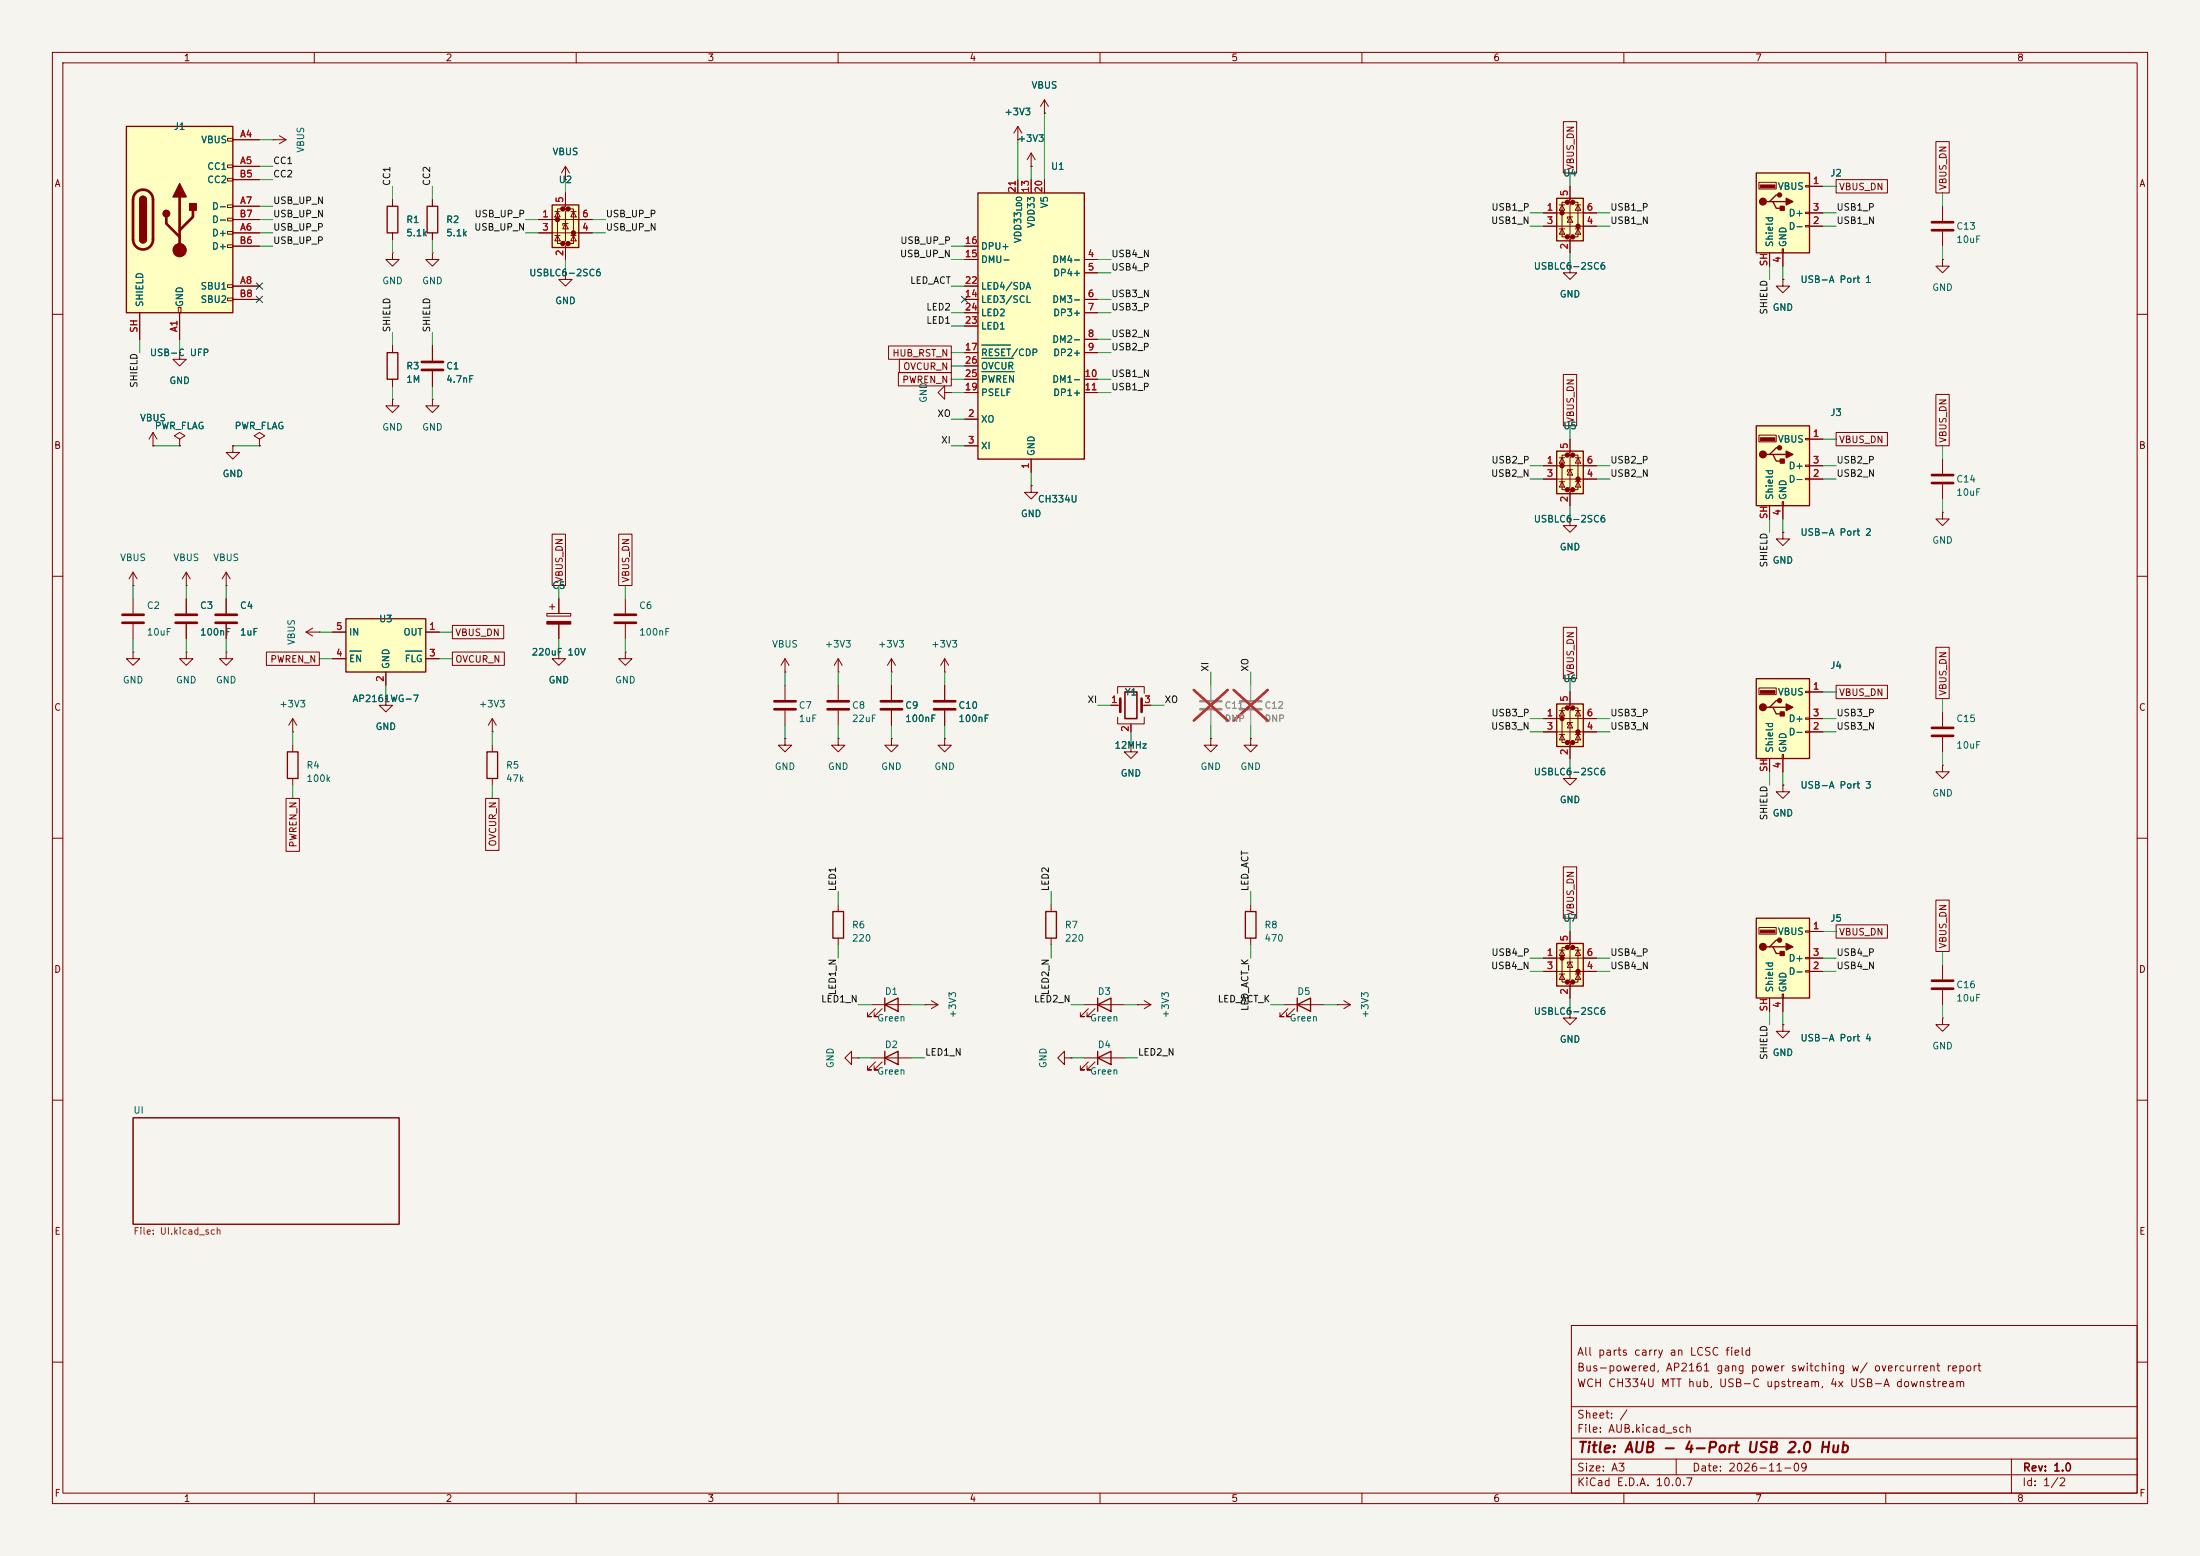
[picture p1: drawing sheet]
<svg xmlns="http://www.w3.org/2000/svg" width="420mm" height="297mm" viewBox="0 0 420 297" stroke-linecap="round" stroke-linejoin="round" font-family="sans-serif">
<path d="M0 0h420v297h-420z" fill="#f5f4ef" stroke="#f5f4ef" stroke-width=".19"/>
<g fill="none" stroke="#840000" stroke-width=".19">
<path d="M10 10h400v277h-400zM12 12h396v273h-396zM60 10v2M110 10v2M160 10v2M210 10v2M260 10v2M310 10v2M360 10v2M10 60h2M408 60h2M370.8 97.8v1.3h1.3l-1.3 1.2-1.2-1.2h1.2"/>
<path d="M370.8 97.8h.1M370.8 87.6v2.8M370.8 92.5v2.8M10 110h2M104.4 117.1h4.6v.5h-4.6zM104.9 115.8h1M105.4 115.3v1M106.7 114.3v2.8M106.7 119.1v2.8M408 110h2M160 130.8v2.8M160 135.6v2.8"/>
<path d="M10 160h2M160 141v1.2h1.3l-1.3 1.3-1.3-1.3h1.3M160 141h.1M340.4 149.9v1.2h1.2l-1.2 1.3-1.3-1.3h1.3M340.4 149.9h.1M408 160h2M200.7 172.7v1.3M200.7 179.1v1.2M166.4 191.8h7.6M167.1 192.5l-1.5 1.6h.8h-.8v-.8M168.4 192.5l-1.5 1.6h.7h-.7v-.8M207 191.8h7.6"/>
<path d="M207.8 192.5l-1.6 1.6h.8h-.8v-.8M209 192.5l-1.5 1.6h.8h-.8v-.8M217.2 191.8h.1M217.2 191.8h2.5M218.4 191l1.3 .8M219.7 191.8l-1.3 .7M10 210h2M25.4 213.4h50.8v20.3h-50.8zM166.4 201.9h7.6M167.1 202.7l-1.5 1.5h.8h-.8v-.7M168.4 202.7l-1.5 1.5h.7h-.7v-.7M408 210h2"/>
<path d="M300 253h108v32h-108zM10 260h2M300 278.5h108M300 274.5h108M300 268.5h108M320 278.5v3M384 278.5v6.5M408 260h2M60 285v2M110 285v2M160 285v2M210 285v2"/>
<path d="M260 285v2M300 281.5h108M310 285v2M360 285v2"/>
</g>
<path d="M199.6 174h2.1v5.1h-2.1zM168.9 191.8l2.5-1.3v2.5zM168.9 190.5v2.5M209.5 191.8l2.6-1.3v2.5zM209.5 190.5v2.5M168.9 201.9l2.5-1.2v2.5zM168.9 200.7v2.5" fill="none" stroke="#840000" stroke-width=".25"/>
<path d="M368.8 90.7h4.1M368.8 92.2h4.1M158 133.9h4.1M158 135.4h4.1" fill="none" stroke="#840000" stroke-width=".51"/>
<path d="M104.4 118.6h4.6v.5h-4.6z" fill="#840000" stroke="#840000" stroke-width=".19"/>
<path d="M335.3 129.5h10.1v15.3h-10.1z" fill="#ffffc2"/>
<path d="M335.3 129.5h10.1v15.3h-10.1zM337.8 135h.7l.6 1.3h1.3M338.5 135h2.5M339.7 133.7h-.6l-1.3 1.3h-.6M237.7 174h2.1v5.1h-2.1zM247.6 191.8l2.6-1.3v2.5zM247.6 190.5v2.5" fill="none" stroke="#840000" stroke-width=".25"/>
<g fill="#840000" stroke="#840000" stroke-width=".25">
<path d="M339.9 135.9h.7v.8h-.7z"/>
<path d="M341 134.4l1.3 .6-1.3 .6z"/>
<circle cx="336.5" cy="135" r=".63"/>
<circle cx="339.7" cy="133.7" r=".38"/>
</g>
<path d="M336 131.8h2.8v.5h-2.8z" fill="#840000" stroke="#840000" stroke-width=".19"/>
<g fill="none" stroke="#840000" stroke-width=".19">
<path d="M35.6 114.3v2.8M35.6 119.1v2.8M43.2 111.8h.1M43.2 109.2l-.8 1.3M43.2 109.2l.7 1.3M43.2 109.2v2.6M335.8 131.3h3.3v1.3h-3.3zM344.7 132h.7v.2h-.7zM344.7 137h.7v.3h-.7zM344.7 139.6h.7v.2h-.7zM345.4 132.1h2.6M345.4 139.7h2.6"/>
<path d="M345.4 137.2h2.6M370.8 135.9v2.8M149.9 141v1.2h1.2l-1.2 1.3-1.3-1.3h1.3M149.9 141h.1M337.8 144.8v2.5M340.2 144h.3v.8h-.3zM340.4 144.8v2.5M370.8 146.1v1.2h1.3l-1.3 1.3-1.2-1.3h1.2M370.8 146.1h.1M370.8 140.7v2.8M238.8 172.7v1.3M238.8 179.1v1.2"/>
<path d="M245.1 191.8h7.6M245.9 192.5l-1.6 1.6h.8h-.8v-.8M247.1 192.5l-1.5 1.6h.8h-.8v-.8M255.3 191.8h.1M255.3 191.8h2.5M256.5 191l1.3 .8M257.8 191.8l-1.3 .7M162.6 201.9v-1.2l-1.3 1.2 1.3 1.3v-1.3h1.2M163.8 201.9h.1"/>
</g>
<path d="M33.5 117.3h4.1M33.5 118.9h4.1M368.8 138.9h4.1M368.8 140.5h4.1" fill="none" stroke="#840000" stroke-width=".51"/>
<path d="M335.3 175.3h10.1v15.2h-10.1z" fill="#ffffc2"/>
<path d="M335.3 175.3h10.1v15.2h-10.1zM339.7 179.5h-.6l-1.3 1.2h-.6M337.8 180.7h.7l.6 1.3h1.3M338.5 180.7h2.5" fill="none" stroke="#840000" stroke-width=".25"/>
<g fill="#840000" stroke="#840000" stroke-width=".25">
<path d="M339.9 181.6h.7v.8h-.7z"/>
<path d="M341 180.1l1.3 .6-1.3 .7z"/>
<circle cx="336.5" cy="180.7" r=".63"/>
<circle cx="339.7" cy="179.5" r=".38"/>
</g>
<path d="M336 177.5h2.8v.6h-2.8z" fill="#840000" stroke="#840000" stroke-width=".19"/>
<g fill="none" stroke="#840000" stroke-width=".19">
<path d="M82.5 66v2.8M82.5 70.9v2.8M44.4 85.1v1.3h1.3l-1.3 1.2-1.2-1.2h1.2M44.4 85.1h.1M43.2 114.3v2.8M43.2 119.1v2.8M340.4 101.6v1.3h1.2l-1.2 1.2-1.3-1.2h1.3M340.4 101.6h.1M335.8 177h3.3v1.3h-3.3zM344.7 177.7h.7v.2h-.7zM345.4 177.8h2.6M337.8 190.5v2.5"/>
<path d="M340.2 189.7h.3v.8h-.3zM340.4 195.6v1.3h1.2l-1.2 1.2-1.3-1.2h1.3M340.4 195.6h.1M340.4 190.5v2.5M344.7 182.8h.7v.2h-.7zM344.7 185.3h.7v.2h-.7zM345.4 185.4h2.6M345.4 182.9h2.6M203.2 201.9v-1.2l-1.3 1.2 1.3 1.3v-1.3h1.3M204.5 201.9h.1"/>
</g>
<path d="M80.5 69.1h4.1M80.5 70.6h4.1M41.1 117.3h4.1M41.1 118.9h4.1" fill="none" stroke="#840000" stroke-width=".51"/>
<path d="M335.3 81.3h10.1v15.2h-10.1z" fill="#ffffc2"/>
<path d="M335.3 81.3h10.1v15.2h-10.1zM337.8 86.7h.7l.6 1.3h1.3M338.5 86.7h2.5M339.7 85.5h-.6l-1.3 1.2h-.6" fill="none" stroke="#840000" stroke-width=".25"/>
<g fill="#840000" stroke="#840000" stroke-width=".25">
<path d="M339.9 87.6h.7v.8h-.7z"/>
<path d="M341 86.1l1.3 .6-1.3 .7z"/>
<circle cx="336.5" cy="86.7" r=".63"/>
<circle cx="339.7" cy="85.5" r=".38"/>
</g>
<path d="M336 83.6h2.8v.5h-2.8z" fill="#840000" stroke="#840000" stroke-width=".19"/>
<path d="M82.5 76.2v1.3h1.3l-1.3 1.2-1.2-1.2h1.2M82.5 76.2h.1M335.8 83.1h3.3v1.2h-3.3zM337.8 96.5v2.6M340.2 95.8h.3v.7h-.3zM340.4 96.5v2.6M344.7 83.7h.7v.2h-.7zM344.7 88.8h.7v.2h-.7zM344.7 91.3h.7v.3h-.7zM345.4 83.8h2.6M345.4 91.4h2.6M345.4 88.9h2.6" fill="none" stroke="#840000" stroke-width=".19"/>
<path d="M335.3 33h10.1v15.3h-10.1z" fill="#ffffc2"/>
<path d="M335.3 33h10.1v15.3h-10.1zM337.8 38.5h.7l.6 1.3h1.3M338.5 38.5h2.5M339.7 37.2h-.6l-1.3 1.3h-.6" fill="none" stroke="#840000" stroke-width=".25"/>
<g fill="#840000" stroke="#840000" stroke-width=".25">
<path d="M339.9 39.4h.7v.7h-.7z"/>
<path d="M341 37.8l1.3 .7-1.3 .6z"/>
<circle cx="336.5" cy="38.5" r=".63"/>
<circle cx="339.7" cy="37.2" r=".38"/>
</g>
<path d="M336 35.3h2.8v.5h-2.8z" fill="#840000" stroke="#840000" stroke-width=".19"/>
<g fill="none" stroke="#840000" stroke-width=".19">
<path d="M335.8 34.8h3.3v1.3h-3.3zM344.7 35.4h.7v.3h-.7zM345.4 35.6h2.6M107.9 52.1v1.2h1.3l-1.3 1.3-1.2-1.3h1.2M107.9 52.1h.1M337.8 48.3v2.5M340.2 47.5h.3v.8h-.3zM340.4 53.3v1.3h1.2l-1.2 1.3-1.3-1.3h1.3M340.4 53.3h.1M340.4 48.3v2.5M344.7 40.5h.7v.3h-.7zM344.7 43.1h.7v.2h-.7z"/>
<path d="M345.4 43.2h2.6M345.4 40.6h2.6"/>
</g>
<path d="M105.4 39.1h5.1v8.1h-5.1z" fill="#ffffc2"/>
<g fill="#840000" stroke="#840000" stroke-width=".51">
<circle cx="106.4" cy="41.9" r=".25"/>
<circle cx="107.4" cy="39.9" r=".25"/>
<circle cx="107.4" cy="46.5" r=".25"/>
<circle cx="108.5" cy="39.9" r=".25"/>
<circle cx="108.5" cy="46.5" r=".25"/>
<circle cx="109.5" cy="44.4" r=".25"/>
</g>
<g fill="none" stroke="#840000" stroke-width=".19">
<path d="M107.4 39.9h-1v6.6h1M107.9 36.8v2.6l-.5 .5h1.1l-.6 .5v5.6l-.5 .5h1.1l-.6 .5v2.5M108.5 39.9h1v6.6h-1M370.8 39.4v2.8M102.9 41.9h10.1M102.9 44.5h10.1M105.9 45h1M105.9 40.4h1M106.4 40.4l.5 1h-1zM106.4 45l.5 1h-1zM107.9 42.7l.6 1h-1.1zM108.5 42.7h-1.1v.4"/>
<path d="M109 45h1M109 40.4h1M109.5 40.4l.5 1h-1zM109.5 45l.5 1h-1zM370.8 49.5v1.3h1.3l-1.3 1.3-1.2-1.3h1.2M370.8 49.5h.1M370.8 44.2v2.8"/>
</g>
<path d="M105.4 39.1h5.1v8.1h-5.1z" fill="none" stroke="#840000" stroke-width=".25"/>
<path d="M368.8 42.4h4.1M368.8 43.9h4.1" fill="none" stroke="#840000" stroke-width=".51"/>
<path d="M297.2 86.1h5.1v8.1h-5.1z" fill="#ffffc2"/>
<g fill="#840000" stroke="#840000" stroke-width=".51">
<circle cx="298.2" cy="88.9" r=".25"/>
<circle cx="299.2" cy="86.9" r=".25"/>
<circle cx="299.2" cy="93.5" r=".25"/>
<circle cx="300.2" cy="86.9" r=".25"/>
<circle cx="300.2" cy="93.5" r=".25"/>
<circle cx="301.2" cy="91.4" r=".25"/>
</g>
<g fill="none" stroke="#840000" stroke-width=".19">
<path d="M82.5 38.1v1.3M82.5 48.3v1.2h1.3l-1.3 1.3-1.2-1.3h1.2M82.5 48.3h.1M82.5 44.5v1.2M299.7 50.8v1.3h1.3l-1.3 1.2-1.3-1.2h1.3M299.7 50.8h.1M294.6 88.9h10.2M294.6 91.4h10.2M297.7 91.9h1M297.7 87.4h1M298.2 87.4l.5 1h-1zM298.2 91.9l.5 1.1h-1z"/>
<path d="M299.2 86.9h-1v6.6h1M299.7 83.8v2.6l-.5 .5h1l-.5 .5v5.6l-.5 .5h1l-.5 .5v2.5M299.7 89.7l.5 1h-1zM299.7 99.1v1.2h1.3l-1.3 1.3-1.3-1.3h1.3M299.7 99.1h.1M300.2 89.7h-1v.3M300.2 86.9h1v6.6h-1M300.7 91.9h1.1M300.7 87.4h1.1M301.2 87.4l.6 1h-1.1zM301.2 91.9l.6 1.1h-1.1zM35.6 111.8h.1"/>
<path d="M35.6 109.2l-.8 1.3M35.6 109.2l.7 1.3M35.6 109.2v2.6M212.1 134.6h1.8M213.4 132.3v-1.2h5v1.2M213.4 136.9v1.3h5v-1.3M215.9 138.2v1.5M217.9 134.6h1.8M215.9 142.2v1.3h1.3l-1.3 1.3-1.3-1.3h1.3M215.9 142.2h.1M231.1 141v1.2h1.3l-1.3 1.3-1.2-1.3h1.2M231.1 141h.1"/>
<path d="M238.8 141v1.2h1.2l-1.2 1.3-1.3-1.3h1.3M238.8 141h.1M176.5 191.8h.1M176.5 191.8h2.6M177.8 191l1.3 .8M179.1 191.8l-1.3 .7M207 201.9h7.6M207.8 202.7l-1.6 1.5h.8h-.8v-.7M209 202.7l-1.5 1.5h.8h-.8v-.7"/>
</g>
<path d="M81.5 39.4h2.1v5.1h-2.1zM297.2 86.1h5.1v8.1h-5.1zM209.5 201.9l2.6-1.2v2.5zM209.5 200.7v2.5" fill="none" stroke="#840000" stroke-width=".25"/>
<path d="M213.9 133.4v2.5M217.9 133.4v2.5" fill="none" stroke="#840000" stroke-width=".51"/>
<path d="M214.8 132.1h2.2v5.1h-2.2z" fill="none" stroke="#840000" stroke-width=".3"/>
<path d="M229.1 133.9h4.1M229.1 135.4h4.1M236.7 133.9h4.1M236.7 135.4h4.1" fill="none" stroke="#9c9b98" stroke-width=".51"/>
<path d="M231.1 130.8v2.8M231.1 135.6v2.8M238.8 130.8v2.8M238.8 135.6v2.8" fill="none" stroke="#9c9b98" stroke-width=".19"/>
<path d="M227.9 131.7l6.5 5.8M234.4 131.7l-6.5 5.8M235.5 131.7l6.5 5.8M242 131.7l-6.5 5.8" fill="none" stroke="#e12e31" stroke-width=".46"/>
<path d="M297.2 37.8h5.1v8.2h-5.1z" fill="#ffffc2"/>
<g fill="#840000" stroke="#840000" stroke-width=".51">
<circle cx="298.2" cy="40.6" r=".25"/>
<circle cx="299.2" cy="38.6" r=".25"/>
<circle cx="299.2" cy="45.2" r=".25"/>
<circle cx="300.2" cy="38.6" r=".25"/>
<circle cx="300.2" cy="45.2" r=".25"/>
<circle cx="301.2" cy="43.2" r=".25"/>
</g>
<g fill="none" stroke="#840000" stroke-width=".19">
<path d="M194.3 26.7h.1M194.3 24.1l-.8 1.3M194.3 24.1l.8 1.3M194.3 24.1v2.6M297.7 39.1h1M298.2 39.1l.5 1h-1zM299.2 38.6h-1v6.6h1M299.7 35.6v2.5l-.5 .5h1l-.5 .5v5.6l-.5 .5h1l-.5 .5v2.6M300.2 38.6h1v6.6h-1M300.7 39.1h1.1M301.2 39.1l.6 1h-1.1zM294.6 40.6h10.2"/>
<path d="M294.6 43.2h10.2M297.7 43.7h1M298.2 43.7l.5 1h-1zM299.7 41.4l.5 1h-1zM300.2 41.4h-1v.4M300.7 43.7h1.1M301.2 43.7l.6 1h-1.1zM55.9 139.7h.1M55.9 137.2l-.8 1.2M55.9 137.2l.7 1.2M55.9 137.2v2.5M106.7 124.5v1.2h1.2l-1.2 1.3-1.3-1.3h1.3"/>
<path d="M106.7 124.5h.1M160 128.3h.1M160 125.7l-.7 1.3M160 125.7l.8 1.3M160 125.7v2.6M180.3 128.3h.1M180.3 125.7l-.7 1.3M180.3 125.7l.8 1.3M180.3 125.7v2.6M170.2 141v1.2h1.2l-1.2 1.3-1.3-1.3h1.3M170.2 141h.1"/>
</g>
<path d="M297.2 37.8h5.1v8.2h-5.1z" fill="none" stroke="#840000" stroke-width=".25"/>
<path d="M66 118.1h15.3v10.2h-15.3z" fill="#ffffc2"/>
<path d="M66 118.1h15.3v10.2h-15.3z" fill="none" stroke="#840000" stroke-width=".25"/>
<path d="M63.5 120.7h2.5M63.5 125.7h2.5M73.7 133.4v1.2h1.2l-1.2 1.3-1.3-1.3h1.3M73.7 133.4h.1M73.7 128.3v2.5M81.3 120.7h2.5M81.3 125.7h2.5" fill="none" stroke="#840000" stroke-width=".19"/>
<path d="M66.8 124.3h2.2M77.4 124.3h3.1" fill="none" stroke="#006464" stroke-width=".19"/>
<path d="M297.2 134.4h5.1v8.1h-5.1z" fill="#ffffc2"/>
<g fill="#840000" stroke="#840000" stroke-width=".51">
<circle cx="298.2" cy="137.2" r=".25"/>
<circle cx="299.2" cy="135.1" r=".25"/>
<circle cx="299.2" cy="141.7" r=".25"/>
<circle cx="300.2" cy="135.1" r=".25"/>
<circle cx="300.2" cy="141.7" r=".25"/>
<circle cx="301.2" cy="139.7" r=".25"/>
</g>
<g fill="none" stroke="#840000" stroke-width=".19">
<path d="M199.4 19.1l-.8 1.2M199.4 19.1l.8 1.2M199.4 19.1v2.5M199.4 21.6h.1M59.7 119.9l-1.3 .8M119.4 114.3v2.8M119.4 119.1v2.8M25.4 124.5v1.2h1.3l-1.3 1.3-1.3-1.3h1.3M25.4 124.5h.1M35.6 124.5v1.2h1.2l-1.2 1.3-1.3-1.3h1.3M35.6 124.5h.1M43.2 124.5v1.2h1.2l-1.2 1.3-1.3-1.3h1.3"/>
<path d="M43.2 124.5h.1M58.4 120.7l1.3 .7M58.4 120.7h2.6M61 120.7h.1M170.2 128.3h.1M170.2 125.7l-.8 1.3M170.2 125.7l.7 1.3M170.2 125.7v2.6M294.6 137.2h10.2M294.6 139.7h10.2M297.7 135.6h1M298.2 135.6l.5 1.1h-1z"/>
<path d="M299.2 135.1h-1v6.6h1M299.7 132.1v2.5l-.5 .5h1l-.5 .5v5.6l-.5 .5h1l-.5 .5v2.6M299.7 137.9l.5 1h-1zM300.2 137.9h-1v.4M300.2 135.1h1v6.6h-1M300.7 135.6h1.1M301.2 135.6l.6 1.1h-1.1zM297.7 140.2h1M298.2 140.2l.5 1h-1zM299.7 147.3v1.3h1.3l-1.3 1.3-1.3-1.3h1.3M299.7 147.3h.1M300.7 140.2h1.1"/>
<path d="M301.2 140.2l.6 1h-1.1zM299.7 193v1.3h1.3l-1.3 1.3-1.3-1.3h1.3M299.7 193h.1"/>
</g>
<path d="M297.2 134.4h5.1v8.1h-5.1z" fill="none" stroke="#840000" stroke-width=".25"/>
<path d="M117.3 117.3h4.1M117.3 118.9h4.1" fill="none" stroke="#840000" stroke-width=".51"/>
<path d="M297.2 180.1h5.1v8.1h-5.1z" fill="#ffffc2"/>
<g fill="#840000" stroke="#840000" stroke-width=".51">
<circle cx="298.2" cy="182.9" r=".25"/>
<circle cx="299.2" cy="180.8" r=".25"/>
<circle cx="299.2" cy="187.5" r=".25"/>
<circle cx="300.2" cy="180.8" r=".25"/>
<circle cx="300.2" cy="187.5" r=".25"/>
<circle cx="301.2" cy="185.4" r=".25"/>
</g>
<g fill="none" stroke="#840000" stroke-width=".19">
<path d="M107.9 34.3h.1M107.9 31.8l-.7 1.2M107.9 31.8l.8 1.2M107.9 31.8v2.5M74.9 48.3v1.2h1.3l-1.3 1.3-1.2-1.3h1.2M74.9 48.3h.1M74.9 76.2v1.3h1.3l-1.3 1.2-1.2-1.2h1.2M74.9 76.2h.1M74.9 66v1.3M74.9 72.4v1.3M180.3 74.9v-1.2l-1.2 1.2 1.2 1.3v-1.3h1.3M181.6 74.9h.1"/>
<path d="M34.3 83.8l1-.6-1-.6-1 .6 1 .6v1.3M34.3 85.1h.1M49.5 83.8l1-.6-1-.6-1 .6 1 .6v1.3M49.5 85.1h.1M196.8 92.7v1.3h1.3l-1.3 1.3-1.2-1.3h1.2M196.8 92.7h.1M25.4 111.8h.1M25.4 109.2v2.6M25.4 114.3v2.8M25.4 119.1v2.8M25.4 109.2l-.8 1.3M25.4 109.2l.8 1.3"/>
<path d="M94 139.7h.1M94 137.2l-.8 1.2M94 137.2l.7 1.2M94 137.2v2.5M119.4 124.5v1.2h1.2l-1.2 1.3-1.3-1.3h1.3M119.4 124.5h.1M149.9 128.3h.1M149.9 125.7l-.8 1.3M149.9 125.7l.7 1.3M149.9 125.7v2.6M149.9 130.8v2.8M149.9 135.6v2.8"/>
<path d="M180.3 130.8v2.8M180.3 135.6v2.8M55.9 142.2v1.3M55.9 148.6v1.3M180.3 141v1.2h1.3l-1.3 1.3-1.2-1.3h1.2M180.3 141h.1M160 172.7v1.3M160 179.1v1.2M299.7 177.8v2.5l-.5 .5h1l-.5 .6v5.5l-.5 .6h1l-.5 .5v2.5M294.6 182.9h10.2M294.6 185.4h10.2M297.7 185.9h1"/>
<path d="M297.7 181.4h1M298.2 181.4l.5 1h-1zM298.2 185.9l.5 1h-1zM299.2 180.8h-1v6.7h1M299.7 183.6l.5 1.1h-1zM300.2 183.6h-1v.4M300.2 180.8h1v6.7h-1M300.7 185.9h1.1M300.7 181.4h1.1M301.2 181.4l.6 1h-1.1zM301.2 185.9l.6 1h-1.1zM370.8 194.3v1.3h1.3l-1.3 1.3-1.2-1.3h1.2"/>
<path d="M370.8 194.3h.1M370.8 184.2v2.7M370.8 189v2.8"/>
</g>
<path d="M73.9 67.3h2v5.1h-2zM54.9 143.5h2v5.1h-2zM159 174h2v5.1h-2zM297.2 180.1h5.1v8.1h-5.1z" fill="none" stroke="#840000" stroke-width=".25"/>
<path d="M23.4 117.3h4M23.4 118.9h4M147.8 133.9h4.1M147.8 135.4h4.1M178.3 133.9h4.1M178.3 135.4h4.1M368.8 187.2h4.1M368.8 188.7h4.1" fill="none" stroke="#840000" stroke-width=".51"/>
<path d="M186.7 36.8h20.3v50.8h-20.3z" fill="#ffffc2"/>
<path d="M73.9 39.4h2v5.1h-2zM186.7 36.8h20.3v50.8h-20.3zM93 143.5h2v5.1h-2z" fill="none" stroke="#840000" stroke-width=".25"/>
<g fill="none" stroke="#840000" stroke-width=".19">
<path d="M52.1 26.7h.1M52.1 26.7h2.5M53.3 25.9l1.3 .8M54.6 26.7l-1.3 .7M74.9 38.1v1.3M194.3 34.3v2.5M196.8 31.8h.1M196.8 29.2v2.6M196.8 34.3v2.5M196.8 29.2l-.7 1.3M196.8 29.2l.8 1.3M199.4 34.3v2.5"/>
<path d="M74.9 44.5v1.2M184.1 49.5h2.6M184.1 57.2h2.6M184.1 59.7h2.6M184.1 47h2.6M184.1 54.6h2.6M207 49.5h2.5M207 52.1h2.5M207 57.2h2.5M207 59.7h2.5M34.3 67.3v1.3h1.3l-1.3 1.3-1.3-1.3h1.3M34.3 67.3h.1"/>
<path d="M184.1 67.3h2.6M184.1 72.4h2.6M184.1 74.9h2.6M184.1 62.2h2.6M184.1 69.9h2.6M207 64.8h2.5M207 67.3h2.5M207 72.4h2.5M207 74.9h2.5M29.2 85.1h.1M29.2 82.6l-.8 1.2M29.2 82.6l.8 1.2"/>
<path d="M29.2 82.6v2.5M184.1 80h2.6M184.1 85.1h2.6M196.8 87.6v2.6M170.2 130.8v2.8M170.2 135.6v2.8M94 142.2v1.3M94 148.6v1.3"/>
</g>
<path d="M187.4 65.9h5.5M187.4 70.9h6.2M187.4 68.4h6.1" fill="none" stroke="#006464" stroke-width=".19"/>
<path d="M168.1 133.9h4.1M168.1 135.4h4.1" fill="none" stroke="#840000" stroke-width=".51"/>
<path d="M24.1 24.1h20.3v35.6h-20.3z" fill="#ffffc2"/>
<g fill="none" stroke="#840000" stroke-width=".19">
<path d="M43.4 26.4h1v.5h-1zM43.4 31.5h1v.5h-1zM43.4 34h1v.5h-1zM43.4 39.1h1v.5h-1zM44.4 26.7h5.1M44.4 31.8h5.1M44.4 39.4h5.1M44.4 34.3h5.1M74.9 38.1v1.3M82.5 38.1v1.3M107.9 34.3h.1M107.9 36.8v2.6"/>
<path d="M194.3 26.7h.1M194.3 34.3v2.5M196.8 31.8h.1M196.8 34.3v2.5M199.4 21.6h.1M199.4 34.3v2.5M298.4 23.2h2.6v9.8h-2.6zM299.7 35.6v2.5M345.4 35.6h2.6M350.5 34.3h9.8v2.5h-9.8zM369.6 27h2.5v9.8h-2.5zM26.7 59.7v5.1"/>
<path d="M34 58.7h.5v1h-.5zM34.3 59.7v5.1M43.4 41.7h1v.5h-1zM43.4 44.2h1v.5h-1zM43.4 46.7h1v.5h-1zM43.4 54.4h1v.5h-1zM43.4 56.9h1v.5h-1zM44.4 44.5h5.1M44.4 54.6h5.1M44.4 47h5.1M44.4 41.9h5.1M44.4 57.2h5.1"/>
<path d="M74.9 44.5v1.2M82.5 44.5v1.2M102.9 44.5h2.5M102.9 41.9h2.5M107.9 52.1h.1M107.9 47v2.5M110.5 44.5h2.5M110.5 41.9h2.5M184.1 54.6h2.6M184.1 47h2.6M184.1 57.2h2.6M184.1 49.5h2.6"/>
<path d="M184.1 59.7h2.6M207 57.2h2.5M207 49.5h2.5M207 52.1h2.5M207 59.7h2.5M294.6 43.2h2.6M294.6 40.6h2.6M299.7 50.8h.1M299.7 45.7v2.6M302.3 43.2h2.5M302.3 40.6h2.5M337.8 48.3v2.5"/>
<path d="M340.4 53.3h.1M340.4 48.3v2.5M345.4 43.2h2.6M345.4 40.6h2.6M34.3 67.3h.1M74.9 66v1.3M74.9 72.4v1.3M82.5 66v2.8M82.5 70.9v2.8M169.6 66h12v2.6h-12zM171.5 71.1h10.1v2.6h-10.1zM171.7 68.6h9.9v2.5h-9.9z"/>
<path d="M184.1 67.3h2.6M184.1 72.4h2.6M184.1 74.9h2.6M184.1 62.2h2.6M184.1 69.9h2.6M207 64.8h2.5M207 67.3h2.5M207 72.4h2.5M207 74.9h2.5M298.4 71.5h2.6v9.8h-2.6zM369.6 75.3h2.5v9.8h-2.5zM29.2 85.1h.1"/>
<path d="M34.3 85.1h.1M44.4 85.1h.1M49.5 85.1h.1M184.1 80h2.6M184.1 85.1h2.6M196.8 92.7h.1M196.8 87.6v2.6M294.6 88.9h2.6M294.6 91.4h2.6M299.7 99.1h.1M299.7 83.8v2.6M299.7 94v2.5"/>
<path d="M302.3 88.9h2.5M302.3 91.4h2.5M337.8 96.5v2.6M340.4 96.5v2.6M345.4 88.9h2.6M345.4 91.4h2.6M345.4 83.8h2.6M350.5 82.5h9.8v2.6h-9.8zM35.6 114.3v2.8M35.6 119.1v2.8M43.2 114.3v2.8M43.2 119.1v2.8"/>
<path d="M86.4 119.4h9.8v2.5h-9.8zM105.4 102h2.6v9.8h-2.6zM106.7 114.3v2.8M106.7 119.1v2.8M118.1 102h2.6v9.8h-2.6zM298.4 119.7h2.6v9.8h-2.6zM340.4 101.6h.1M50.9 124.5h10.1v2.5h-10.1zM63.5 120.7h2.5M63.5 125.7h2.5M73.7 133.4h.1M73.7 128.3v2.5"/>
<path d="M81.3 120.7h2.5M81.3 125.7h2.5M86.4 124.5h9.9v2.5h-9.9zM106.7 124.5h.1M170.2 130.8v2.8M170.2 135.6v2.8M180.3 130.8v2.8M180.3 135.6v2.8M212.1 134.6h1.3M215.9 138.4v1.3M218.4 134.6h1.3M294.6 137.2h2.6"/>
<path d="M294.6 139.7h2.6M299.7 132.1v2.5M302.3 137.2h2.5M302.3 139.7h2.5M345.4 137.2h2.6M345.4 139.7h2.6M345.4 132.1h2.6M350.5 130.8h9.8v2.6h-9.8zM369.6 123.5h2.5v9.9h-2.5zM54.6 152.4h2.6v10.1h-2.6zM92.7 152.4h2.6v9.9h-2.6zM215.9 142.2h.1"/>
<path d="M299.7 147.3h.1M299.7 142.2v2.6M337.8 144.8v2.5M340.4 149.9h.1M340.4 144.8v2.5M298.4 165.5h2.6v9.8h-2.6zM299.7 177.8v2.5M345.4 177.8h2.6M350.5 176.5h9.8v2.6h-9.8zM369.6 171.8h2.5v9.8h-2.5zM294.6 182.9h2.6M294.6 185.4h2.6"/>
<path d="M299.7 193h.1M299.7 188v2.5M302.3 182.9h2.5M302.3 185.4h2.5M337.8 190.5v2.5M340.4 195.6h.1M340.4 190.5v2.5M345.4 182.9h2.6M345.4 185.4h2.6"/>
</g>
<path d="M24.1 24.1h20.3v35.6h-20.3zM26.7 38.1a.64 .64 0 0 1 .6-.6 .64 .64 0 0 1 .6 .6M26.7 45.7a.64 .64 0 0 0 .6 .7 .64 .64 0 0 0 .6-.7" fill="none" stroke="#840000" stroke-width=".25"/>
<path d="M26 36.8a1.9 1.9 0 0 1 2-.5 1.9 1.9 0 0 1 1.2 1.8v7.6a1.91 1.91 0 0 1-1.9 1.9 1.91 1.91 0 0 1-1.9-1.9v-7.7l.2-.7zM34.3 37.6v10.2M31.7 41.4v1.3l2.6 2.5M36.8 40.1v1.3l-2.5 2.5" fill="none" stroke="#840000" stroke-width=".51"/>
<g fill="#840000" stroke="#840000" stroke-width=".25">
<path d="M26.7 38.1h1.2v7.6h-1.2z"/>
<path d="M26.9 37.7a.64 .64 0 0 1 .6-.2 .64 .64 0 0 1 .4 .6h-1.2z"/>
<path d="M26.7 45.7h1.2a.64 .64 0 0 1-.6 .7 .64 .64 0 0 1-.6-.7z"/>
<path d="M34.3 35.1l1.3 2.5h-2.6z"/>
<path d="M36.2 38.9h1.3v1.2h-1.3z"/>
<circle cx="31.7" cy="40.8" r=".63"/>
</g>
<circle cx="34.3" cy="47.8" r="1.27" fill="#840000" stroke="#840000" stroke-width=".19"/>
<g fill="none" stroke="#009600" stroke-width=".19">
<path d="M49.5 26.7h2.6M49.5 34.3h2.6M49.5 31.8h2.6M49.5 39.4h2.6M74.9 35.6v2.5M82.5 35.6v2.5M107.9 34.3v2.5M194.3 26.7v7.6M196.8 31.8v2.5M199.4 21.6v12.7M299.7 33v2.6M348 35.6h2.5"/>
<path d="M370.8 36.8v2.6M49.5 41.9h2.6M49.5 44.5h2.6M49.5 47h2.6M74.9 45.7v2.6M82.5 45.7v2.6M100.3 41.9h2.6M100.3 44.5h2.6M107.9 49.5v2.6M113 41.9h2.6M113 44.5h2.6M181.6 49.5h2.5"/>
<path d="M181.6 59.7h2.5M181.6 47h2.5M181.6 54.6h2.5M209.5 49.5h2.6M209.5 59.7h2.6M209.5 57.2h2.6M209.5 52.1h2.6M292.1 43.2h2.5M292.1 40.6h2.5M299.7 48.3v2.5M304.8 43.2h2.5M304.8 40.6h2.5"/>
<path d="M337.8 50.8v2.5M340.4 50.8v2.5M348 43.2h2.5M348 40.6h2.5M370.8 47v2.5M26.7 64.8v2.5M34.3 64.8v2.5M74.9 63.5v2.5M74.9 73.7v2.5M82.5 63.5v2.5M82.5 73.7v2.5M181.6 67.3h2.5"/>
<path d="M181.6 74.9h2.5M181.6 72.4h2.5M181.6 69.9h2.5M181.6 62.2h2.5M209.5 67.3h2.6M209.5 74.9h2.6M209.5 72.4h2.6M209.5 64.8h2.6M29.2 85.1h5.1M44.4 85.1h5.1M181.6 80h2.5M181.6 85.1h2.5"/>
<path d="M196.8 90.2v2.5M292.1 91.4h2.5M292.1 88.9h2.5M299.7 81.3v2.5M299.7 96.5v2.6M304.8 91.4h2.5M304.8 88.9h2.5M337.8 99.1v2.5M340.4 99.1v2.5M348 91.4h2.5M348 88.9h2.5M348 83.8h2.5"/>
<path d="M370.8 85.1v2.5M370.8 95.3v2.5M25.4 111.8v2.5M35.6 111.8v2.5M43.2 111.8v2.5M106.7 111.8v2.5M119.4 111.8v2.5M25.4 121.9v2.6M35.6 121.9v2.6M43.2 121.9v2.6M55.9 139.7v2.5M61 120.7h2.5"/>
<path d="M61 125.7h2.5M73.7 130.8v2.6M83.8 120.7h2.6M83.8 125.7h2.6M94 139.7v2.5M106.7 121.9v2.6M119.4 121.9v2.6M149.9 128.3v2.5M149.9 138.4v2.6M160 128.3v2.5M160 138.4v2.6M170.2 128.3v2.5"/>
<path d="M170.2 138.4v2.6M180.3 128.3v2.5M180.3 138.4v2.6M209.5 134.6h2.6M215.9 139.7v2.5M219.7 134.6h2.5M231.1 128.3v2.5M231.1 138.4v2.6M238.8 128.3v2.5M238.8 138.4v2.6M292.1 137.2h2.5M292.1 139.7h2.5"/>
<path d="M299.7 129.5v2.6M304.8 137.2h2.5M304.8 139.7h2.5M348 137.2h2.5M348 139.7h2.5M348 132.1h2.5M370.8 133.4v2.5M55.9 149.9v2.5M94 149.9v2.5M299.7 144.8v2.5M337.8 147.3v2.6M340.4 147.3v2.6"/>
<path d="M370.8 143.5v2.6M160 170.2v2.5M200.7 170.2v2.5M238.8 170.2v2.5M299.7 175.3v2.5M348 177.8h2.5M160 180.3v2.6M163.8 191.8h2.6M174 191.8h2.5M200.7 180.3v2.6M204.5 191.8h2.5M214.6 191.8h2.6"/>
<path d="M238.8 180.3v2.6M242.6 191.8h2.5M252.7 191.8h2.6M292.1 185.4h2.5M292.1 182.9h2.5M299.7 190.5v2.5M304.8 185.4h2.5M304.8 182.9h2.5M337.8 193v2.6M340.4 193v2.6M348 185.4h2.5M348 182.9h2.5"/>
<path d="M370.8 181.6v2.6M370.8 191.8v2.5M163.8 201.9h2.6M174 201.9h2.5M204.5 201.9h2.5M214.6 201.9h2.6"/>
</g>
<path d="M48.9 56.5l1.2 1.3M48.9 54l1.2 1.2M50.1 56.5l-1.2 1.3M50.1 54l-1.2 1.2M183.5 56.5l1.3 1.3M184.8 56.5l-1.3 1.3" fill="none" stroke="#000084" stroke-width=".19"/>
<path d="M187.4 65.9h5.5M187.4 70.9h6.2M187.4 68.4h6.1M66.8 124.3h2.2M77.4 124.3h3.1" fill="none" stroke="#006464" stroke-width=".19"/>
<path d="M231.1 130.8v2.8M231.1 135.6v2.8M238.8 130.8v2.8M238.8 135.6v2.8" fill="none" stroke="#9c9b98" stroke-width=".19"/>
<path d="M227.9 131.7l6.5 5.8M234.4 131.7l-6.5 5.8M235.5 131.7l6.5 5.8M242 131.7l-6.5 5.8" fill="none" stroke="#e12e31" stroke-width=".46"/>
<text font-size="2" fill="#840000" x="301" y="277.8">Title: AUB - 4-Port USB 2.0 Hub</text>
<g font-size="1.5" fill="#840000">
<text x="300.9" y="262.1">Bus-powered, AP2161 gang power switching w/ overcurrent report</text>
<text x="300.9" y="259.1">All parts carry an LCSC field</text>
<text x="300.9" y="265.1">WCH CH334U MTT hub, USB-C upstream, 4x USB-A downstream</text>
<text x="300.9" y="273.8">File: AUB.kicad_sch</text>
<text x="300.9" y="271.1">Sheet: /</text>
<text x="300.9" y="281.2">Size: A3</text>
<text x="322.9" y="281.2">Date: 2026-11-09</text>
<text x="386" y="281.2">Rev: 1.0</text>
<text x="300.9" y="284">KiCad E.D.A. 10.0.7</text>
<text x="385.9" y="284">Id: 1/2</text>
</g>
<g font-size="1.3" fill="#840000">
<text x="35" y="12">1</text>
<text x="85" y="12">2</text>
<text x="135" y="12">3</text>
<text x="185" y="12">4</text>
<text x="235" y="12">5</text>
<text x="285" y="12">6</text>
<text x="335" y="12">7</text>
<text x="385" y="12">8</text>
<text x="10.3" y="36">A</text>
<text x="300.8" y="32.6" transform="rotate(-90 300.8 32.6)">VBUS_DN</text>
<text x="408.3" y="36">A</text>
<text x="351" y="36.6">VBUS_DN</text>
<text x="371.9" y="36.4" transform="rotate(-90 371.9 36.4)">VBUS_DN</text>
<text x="170.3" y="68.4">HUB_RST_N</text>
<text x="172.3" y="70.9">OVCUR_N</text>
<text x="172.1" y="73.4">PWREN_N</text>
<text x="300.8" y="80.8" transform="rotate(-90 300.8 80.8)">VBUS_DN</text>
<text x="10.2" y="86">B</text>
<text x="351" y="84.9">VBUS_DN</text>
<text x="371.9" y="84.6" transform="rotate(-90 371.9 84.6)">VBUS_DN</text>
<text x="408.2" y="86">B</text>
<text x="107.7" y="111.3" transform="rotate(-90 107.7 111.3)">VBUS_DN</text>
<text x="120.4" y="111.3" transform="rotate(-90 120.4 111.3)">VBUS_DN</text>
<text x="86.8" y="121.7">VBUS_DN</text>
<text x="51.5" y="126.8">PWREN_N</text>
<text x="86.8" y="126.8">OVCUR_N</text>
<text x="300.8" y="129.1" transform="rotate(-90 300.8 129.1)">VBUS_DN</text>
<text x="10.2" y="136">C</text>
<text x="351" y="133.1">VBUS_DN</text>
<text x="371.9" y="132.9" transform="rotate(-90 371.9 132.9)">VBUS_DN</text>
<text x="408.2" y="136">C</text>
<text x="56.9" y="161.9" transform="rotate(-90 56.9 161.9)">PWREN_N</text>
<text x="95" y="161.7" transform="rotate(-90 95 161.7)">OVCUR_N</text>
<text x="300.8" y="174.8" transform="rotate(-90 300.8 174.8)">VBUS_DN</text>
<text x="351" y="178.9">VBUS_DN</text>
<text x="10.2" y="186">D</text>
<text x="371.9" y="181.2" transform="rotate(-90 371.9 181.2)">VBUS_DN</text>
<text x="408.2" y="186">D</text>
<text x="10.3" y="236">E</text>
<text x="408.3" y="236">E</text>
<text x="10.3" y="286">F</text>
<text x="35" y="287">1</text>
<text x="85" y="287">2</text>
<text x="135" y="287">3</text>
<text x="185" y="287">4</text>
<text x="235" y="287">5</text>
<text x="285" y="287">6</text>
<text x="335" y="287">7</text>
<text x="385" y="287">8</text>
<text x="408.3" y="286">F</text>
</g>
<g font-size="1.3" fill="#006464">
<text x="196.8" y="17.2">VBUS</text>
<text x="191.6" y="22.3">+3V3</text>
<text x="33.1" y="25.1">J1</text>
<text x="38.3" y="27.6">VBUS</text>
<text x="58.4" y="29.2" transform="rotate(-90 58.4 29.2)">VBUS</text>
<text x="105.4" y="29.9">VBUS</text>
<text x="194.2" y="27.4">+3V3</text>
<text x="39.5" y="32.7">CC1</text>
<text x="39.5" y="35.3">CC2</text>
<text x="106.6" y="35.3">U2</text>
<text x="200.5" y="32.7">U1</text>
<text x="298.3" y="34">U4</text>
<text x="349.3" y="34">J2</text>
<text x="40.4" y="40.3">D-</text>
<text x="200.4" y="39.9" transform="rotate(-90 200.4 39.9)">V5</text>
<text x="339.3" y="36.5">VBUS</text>
<text x="341.4" y="41.6">D+</text>
<text x="40.4" y="45.4">D+</text>
<text x="40.4" y="48">D+</text>
<text x="40.4" y="42.9">D-</text>
<text x="77.5" y="42.9">R1</text>
<text x="77.5" y="45.4">5.1k</text>
<text x="85.1" y="42.9">R2</text>
<text x="85.1" y="45.4">5.1k</text>
<text x="187.2" y="48">DPU+</text>
<text x="195.3" y="46.5" transform="rotate(-90 195.3 46.5)">VDD33</text>
<text x="197.8" y="43.6" transform="rotate(-90 197.8 43.6)">VDD33</text>
<text x="338.8" y="47.3" transform="rotate(-90 338.8 47.3)">Shield</text>
<text x="341.3" y="47.3" transform="rotate(-90 341.3 47.3)">GND</text>
<text x="341.4" y="44.1">D-</text>
<text x="373.4" y="44.1">C13</text>
<text x="373.4" y="46.7">10uF</text>
<text x="100.9" y="53">USBLC6-2SC6</text>
<text x="187.2" y="50.5">DMU-</text>
<text x="200.8" y="50.5">DM4-</text>
<text x="201" y="53">DP4+</text>
<text x="292.7" y="51.8">USBLC6-2SC6</text>
<text x="27.6" y="58.7" transform="rotate(-90 27.6 58.7)">SHIELD</text>
<text x="35.3" y="58.7" transform="rotate(-90 35.3 58.7)">GND</text>
<text x="38.2" y="55.6">SBU1</text>
<text x="38.2" y="58.1">SBU2</text>
<text x="72.9" y="54.6">GND</text>
<text x="80.5" y="54.6">GND</text>
<text x="105.9" y="58.4">GND</text>
<text x="187.2" y="58.1">LED3/SCL</text>
<text x="187.2" y="55.6">LED4/SDA</text>
<text x="200.8" y="58.1">DM3-</text>
<text x="297.7" y="57.1">GND</text>
<text x="338.3" y="59.6">GND</text>
<text x="343.6" y="54.3">USB-A Port 1</text>
<text x="368.8" y="55.8">GND</text>
<text x="187.2" y="63.2">LED1</text>
<text x="187.2" y="60.7">LED2</text>
<text x="200.8" y="65.7">DM2-</text>
<text x="201" y="60.7">DP3+</text>
<text x="28.5" y="68.3">USB-C UFP</text>
<text x="77.5" y="70.8">R3</text>
<text x="85.1" y="70.8">C1</text>
<text x="187.2" y="68.3">RESET/CDP</text>
<text x="187.2" y="70.8">OVCUR</text>
<text x="201" y="68.3">DP2+</text>
<text x="32.2" y="73.6">GND</text>
<text x="77.5" y="73.4">1M</text>
<text x="85.1" y="73.4">4.7nF</text>
<text x="177.2" y="77" transform="rotate(-90 177.2 77)">GND</text>
<text x="187.2" y="75.9">PSELF</text>
<text x="187.2" y="73.4">PWREN</text>
<text x="200.8" y="73.4">DM1-</text>
<text x="201" y="75.9">DP1+</text>
<text x="26.6" y="80.7">VBUS</text>
<text x="29.4" y="82.2">PWR_FLAG</text>
<text x="44.7" y="82.2">PWR_FLAG</text>
<text x="72.9" y="82.5">GND</text>
<text x="80.5" y="82.5">GND</text>
<text x="187.2" y="81">XO</text>
<text x="298.3" y="82.2">U5</text>
<text x="349.3" y="79.7">J3</text>
<text x="187.2" y="86.1">XI</text>
<text x="197.8" y="87.1" transform="rotate(-90 197.8 87.1)">GND</text>
<text x="339.3" y="84.8">VBUS</text>
<text x="341.4" y="89.9">D+</text>
<text x="42.4" y="91.4">GND</text>
<text x="338.8" y="95.5" transform="rotate(-90 338.8 95.5)">Shield</text>
<text x="341.3" y="95.5" transform="rotate(-90 341.3 95.5)">GND</text>
<text x="341.4" y="92.4">D-</text>
<text x="373.4" y="92.4">C14</text>
<text x="373.4" y="94.9">10uF</text>
<text x="194.8" y="99">GND</text>
<text x="198" y="96.2">CH334U</text>
<text x="292.7" y="100">USBLC6-2SC6</text>
<text x="22.8" y="107.4">VBUS</text>
<text x="33" y="107.4">VBUS</text>
<text x="40.6" y="107.4">VBUS</text>
<text x="297.7" y="105.4">GND</text>
<text x="338.3" y="107.9">GND</text>
<text x="343.6" y="102.6">USB-A Port 2</text>
<text x="368.8" y="104.1">GND</text>
<text x="105.3" y="112.7">C5</text>
<text x="27.9" y="116.5">C2</text>
<text x="38.1" y="116.5">C3</text>
<text x="45.7" y="116.5">C4</text>
<text x="72.3" y="119.1">U3</text>
<text x="121.9" y="116.5">C6</text>
<text x="27.9" y="121.6">10uF</text>
<text x="38.1" y="121.6">100nF</text>
<text x="45.7" y="121.6">1uF</text>
<text x="56.6" y="123.2" transform="rotate(-90 56.6 123.2)">VBUS</text>
<text x="66.5" y="121.6">IN</text>
<text x="76.9" y="121.6">OUT</text>
<text x="101.4" y="125.4">220uF 10V</text>
<text x="121.9" y="121.6">100nF</text>
<text x="147.3" y="123.9">VBUS</text>
<text x="157.4" y="123.9">+3V3</text>
<text x="167.5" y="123.9">+3V3</text>
<text x="177.7" y="123.9">+3V3</text>
<text x="23.3" y="130.8">GND</text>
<text x="33.5" y="130.8">GND</text>
<text x="41.1" y="130.8">GND</text>
<text x="66.5" y="126.7">EN</text>
<text x="74.6" y="127.8" transform="rotate(-90 74.6 127.8)">GND</text>
<text x="77.2" y="126.7">FLG</text>
<text x="104.6" y="130.8">GND</text>
<text x="117.3" y="130.8">GND</text>
<text x="298.3" y="130.5">U6</text>
<text x="349.3" y="128">J4</text>
<text x="53.2" y="135.3">+3V3</text>
<text x="67.2" y="134.3">AP2161WG-7</text>
<text x="91.3" y="135.3">+3V3</text>
<text x="152.4" y="135.6">C7</text>
<text x="162.5" y="135.6">C8</text>
<text x="172.7" y="135.6">C9</text>
<text x="182.9" y="135.6">C10</text>
<text x="214.6" y="133">Y1</text>
<text x="339.3" y="133">VBUS</text>
<text x="71.6" y="139.6">GND</text>
<text x="152.4" y="138.1">1uF</text>
<text x="162.5" y="138.1">22uF</text>
<text x="172.7" y="138.1">100nF</text>
<text x="182.9" y="138.1">100nF</text>
<text x="212.7" y="143.2">12MHz</text>
<text x="338.8" y="143.8" transform="rotate(-90 338.8 143.8)">Shield</text>
<text x="341.3" y="143.8" transform="rotate(-90 341.3 143.8)">GND</text>
<text x="341.4" y="140.7">D-</text>
<text x="341.4" y="138.1">D+</text>
<text x="373.4" y="138.1">C15</text>
<text x="373.4" y="143.2">10uF</text>
<text x="58.4" y="147">R4</text>
<text x="58.4" y="149.6">100k</text>
<text x="96.5" y="147">R5</text>
<text x="96.5" y="149.6">47k</text>
<text x="147.8" y="147.3">GND</text>
<text x="158" y="147.3">GND</text>
<text x="168.1" y="147.3">GND</text>
<text x="178.3" y="147.3">GND</text>
<text x="213.8" y="148.5">GND</text>
<text x="229.1" y="147.3">GND</text>
<text x="236.7" y="147.3">GND</text>
<text x="292.7" y="148.3">USBLC6-2SC6</text>
<text x="297.7" y="153.6">GND</text>
<text x="343.6" y="150.8">USB-A Port 3</text>
<text x="368.8" y="152.3">GND</text>
<text x="338.3" y="156.2">GND</text>
<text x="162.5" y="177.5">R6</text>
<text x="203.2" y="177.5">R7</text>
<text x="241.3" y="177.5">R8</text>
<text x="298.3" y="176.2">U7</text>
<text x="339.3" y="178.8">VBUS</text>
<text x="349.3" y="176.2">J5</text>
<text x="162.5" y="180">220</text>
<text x="203.2" y="180">220</text>
<text x="241.3" y="180">470</text>
<text x="341.4" y="183.8">D+</text>
<text x="168.8" y="190.2">D1</text>
<text x="209.5" y="190.2">D3</text>
<text x="247.6" y="190.2">D5</text>
<text x="338.8" y="189.5" transform="rotate(-90 338.8 189.5)">Shield</text>
<text x="341.3" y="189.5" transform="rotate(-90 341.3 189.5)">GND</text>
<text x="341.4" y="186.4">D-</text>
<text x="373.4" y="188.9">C16</text>
<text x="373.4" y="191.5">10uF</text>
<text x="167.4" y="195.3">Green</text>
<text x="182.8" y="194.4" transform="rotate(-90 182.8 194.4)">+3V3</text>
<text x="208" y="195.3">Green</text>
<text x="223.5" y="194.4" transform="rotate(-90 223.5 194.4)">+3V3</text>
<text x="246.1" y="195.3">Green</text>
<text x="261.6" y="194.4" transform="rotate(-90 261.6 194.4)">+3V3</text>
<text x="292.7" y="194">USBLC6-2SC6</text>
<text x="159.5" y="204" transform="rotate(-90 159.5 204)">GND</text>
<text x="168.8" y="200.4">D2</text>
<text x="200.1" y="204" transform="rotate(-90 200.1 204)">GND</text>
<text x="209.5" y="200.4">D4</text>
<text x="297.7" y="199.3">GND</text>
<text x="338.3" y="201.9">GND</text>
<text x="343.6" y="199.1">USB-A Port 4</text>
<text x="368.8" y="200.6">GND</text>
<text x="167.4" y="205.4">Green</text>
<text x="208" y="205.4">Green</text>
<text x="25.4" y="212.9">UI</text>
</g>
<g font-size="1.3" fill="#a90000">
<text x="45.7" y="26.5">A4</text>
<text x="45.6" y="34.2">B5</text>
<text x="45.7" y="31.6">A5</text>
<text x="346" y="35.4">1</text>
<text x="45.6" y="41.8">B7</text>
<text x="45.7" y="39.2">A7</text>
<text x="103.4" y="41.8">1</text>
<text x="107.8" y="38.8" transform="rotate(-90 107.8 38.8)">5</text>
<text x="111" y="41.8">6</text>
<text x="194.2" y="36.9" transform="rotate(-90 194.2 36.9)">21</text>
<text x="196.7" y="36.9" transform="rotate(-90 196.7 36.9)">13</text>
<text x="199.3" y="36.9" transform="rotate(-90 199.3 36.9)">20</text>
<text x="295.2" y="40.5">1</text>
<text x="299.6" y="37.6" transform="rotate(-90 299.6 37.6)">5</text>
<text x="302.8" y="40.5">6</text>
<text x="346" y="40.5">3</text>
<text x="45.6" y="46.9">B6</text>
<text x="45.7" y="44.3">A6</text>
<text x="103.4" y="44.3">3</text>
<text x="111" y="44.3">4</text>
<text x="184.1" y="46.9">16</text>
<text x="295.2" y="43">3</text>
<text x="299.6" y="47.7" transform="rotate(-90 299.6 47.7)">2</text>
<text x="302.8" y="43">4</text>
<text x="346" y="43">2</text>
<text x="107.8" y="49" transform="rotate(-90 107.8 49)">2</text>
<text x="184.1" y="49.4">15</text>
<text x="207.5" y="49.4">4</text>
<text x="207.5" y="51.9">5</text>
<text x="337.7" y="50.9" transform="rotate(-90 337.7 50.9)">SH</text>
<text x="340.2" y="50.3" transform="rotate(-90 340.2 50.3)">4</text>
<text x="45.6" y="57">B8</text>
<text x="45.7" y="54.5">A8</text>
<text x="184.1" y="57">14</text>
<text x="184.1" y="54.5">22</text>
<text x="184.1" y="59.6">24</text>
<text x="207.5" y="57">6</text>
<text x="207.5" y="59.6">7</text>
<text x="26.5" y="63.6" transform="rotate(-90 26.5 63.6)">SH</text>
<text x="34.2" y="63.5" transform="rotate(-90 34.2 63.5)">A1</text>
<text x="184.1" y="62.1">23</text>
<text x="207.5" y="64.6">8</text>
<text x="184.1" y="67.2">17</text>
<text x="184.1" y="69.7">26</text>
<text x="207.5" y="67.2">9</text>
<text x="184.1" y="74.8">19</text>
<text x="184.1" y="72.3">25</text>
<text x="206.9" y="72.3">10</text>
<text x="206.9" y="74.8">11</text>
<text x="184.7" y="79.9">2</text>
<text x="346" y="83.7">1</text>
<text x="184.7" y="85">3</text>
<text x="196.7" y="89.6" transform="rotate(-90 196.7 89.6)">1</text>
<text x="295.2" y="88.8">1</text>
<text x="299.6" y="85.8" transform="rotate(-90 299.6 85.8)">5</text>
<text x="302.8" y="88.8">6</text>
<text x="346" y="88.8">3</text>
<text x="295.2" y="91.3">3</text>
<text x="299.6" y="96" transform="rotate(-90 299.6 96)">2</text>
<text x="302.8" y="91.3">4</text>
<text x="346" y="91.3">2</text>
<text x="337.7" y="99.2" transform="rotate(-90 337.7 99.2)">SH</text>
<text x="340.2" y="98.5" transform="rotate(-90 340.2 98.5)">4</text>
<text x="64" y="125.6">4</text>
<text x="64" y="120.5">5</text>
<text x="81.8" y="120.5">1</text>
<text x="81.8" y="125.6">3</text>
<text x="73.5" y="130.3" transform="rotate(-90 73.5 130.3)">2</text>
<text x="346" y="131.9">1</text>
<text x="212" y="134.5">1</text>
<text x="218.3" y="134.5">3</text>
<text x="295.2" y="137">1</text>
<text x="299.6" y="134.1" transform="rotate(-90 299.6 134.1)">5</text>
<text x="302.8" y="137">6</text>
<text x="346" y="137">3</text>
<text x="215.8" y="139.8" transform="rotate(-90 215.8 139.8)">2</text>
<text x="295.2" y="139.6">3</text>
<text x="302.8" y="139.6">4</text>
<text x="346" y="139.6">2</text>
<text x="299.6" y="144.2" transform="rotate(-90 299.6 144.2)">2</text>
<text x="337.7" y="147.4" transform="rotate(-90 337.7 147.4)">SH</text>
<text x="340.2" y="146.8" transform="rotate(-90 340.2 146.8)">4</text>
<text x="299.6" y="179.8" transform="rotate(-90 299.6 179.8)">5</text>
<text x="346" y="177.7">1</text>
<text x="295.2" y="182.7">1</text>
<text x="295.2" y="185.3">3</text>
<text x="302.8" y="185.3">4</text>
<text x="302.8" y="182.7">6</text>
<text x="346" y="185.3">2</text>
<text x="346" y="182.7">3</text>
<text x="299.6" y="190" transform="rotate(-90 299.6 190)">2</text>
<text x="337.7" y="193.2" transform="rotate(-90 337.7 193.2)">SH</text>
<text x="340.2" y="192.5" transform="rotate(-90 340.2 192.5)">4</text>
</g>
<g font-size="1.3" fill="#0f0f0f">
<text x="52" y="34.2">CC2</text>
<text x="52" y="31.6">CC1</text>
<text x="74.8" y="35.6" transform="rotate(-90 74.8 35.6)">CC1</text>
<text x="82.4" y="35.6" transform="rotate(-90 82.4 35.6)">CC2</text>
<text x="52" y="41.8">USB_UP_N</text>
<text x="52" y="39.2">USB_UP_N</text>
<text x="90.5" y="41.8">USB_UP_P</text>
<text x="115.5" y="41.8">USB_UP_P</text>
<text x="284.6" y="40.5">USB1_P</text>
<text x="307.3" y="40.5">USB1_P</text>
<text x="350.5" y="40.5">USB1_P</text>
<text x="52" y="46.9">USB_UP_P</text>
<text x="52" y="44.3">USB_UP_P</text>
<text x="90.4" y="44.3">USB_UP_N</text>
<text x="115.5" y="44.3">USB_UP_N</text>
<text x="171.8" y="46.9">USB_UP_P</text>
<text x="284.6" y="43.1">USB1_N</text>
<text x="307.3" y="43.1">USB1_N</text>
<text x="350.5" y="43.1">USB1_N</text>
<text x="171.7" y="49.4">USB_UP_N</text>
<text x="212.1" y="51.9">USB4_P</text>
<text x="212.1" y="49.4">USB4_N</text>
<text x="173.6" y="54.5">LED_ACT</text>
<text x="176.7" y="59.6">LED2</text>
<text x="212.1" y="59.6">USB3_P</text>
<text x="212.1" y="57">USB3_N</text>
<text x="74.8" y="63.5" transform="rotate(-90 74.8 63.5)">SHIELD</text>
<text x="82.4" y="63.5" transform="rotate(-90 82.4 63.5)">SHIELD</text>
<text x="176.7" y="62.1">LED1</text>
<text x="212.1" y="64.6">USB2_N</text>
<text x="337.7" y="60.2" transform="rotate(-90 337.7 60.2)">SHIELD</text>
<text x="212.1" y="67.2">USB2_P</text>
<text x="26.5" y="74.1" transform="rotate(-90 26.5 74.1)">SHIELD</text>
<text x="212.1" y="72.3">USB1_N</text>
<text x="212.1" y="74.8">USB1_P</text>
<text x="178.8" y="79.9">XO</text>
<text x="179.6" y="85">XI</text>
<text x="284.6" y="88.8">USB2_P</text>
<text x="307.3" y="88.8">USB2_P</text>
<text x="350.5" y="88.8">USB2_P</text>
<text x="284.6" y="91.3">USB2_N</text>
<text x="307.3" y="91.3">USB2_N</text>
<text x="350.5" y="91.3">USB2_N</text>
<text x="337.7" y="108.4" transform="rotate(-90 337.7 108.4)">SHIELD</text>
<text x="231" y="128.3" transform="rotate(-90 231 128.3)">XI</text>
<text x="238.6" y="128.3" transform="rotate(-90 238.6 128.3)">XO</text>
<text x="207.5" y="134.5">XI</text>
<text x="222.2" y="134.5">XO</text>
<text x="284.6" y="137">USB3_P</text>
<text x="307.3" y="137">USB3_P</text>
<text x="350.5" y="137">USB3_P</text>
<text x="284.6" y="139.6">USB3_N</text>
<text x="307.3" y="139.6">USB3_N</text>
<text x="350.5" y="139.6">USB3_N</text>
<text x="337.7" y="156.7" transform="rotate(-90 337.7 156.7)">SHIELD</text>
<text x="159.9" y="170.2" transform="rotate(-90 159.9 170.2)">LED1</text>
<text x="200.5" y="170.2" transform="rotate(-90 200.5 170.2)">LED2</text>
<text x="238.6" y="170.2" transform="rotate(-90 238.6 170.2)">LED_ACT</text>
<text x="284.6" y="185.3">USB4_N</text>
<text x="284.6" y="182.8">USB4_P</text>
<text x="307.3" y="185.3">USB4_N</text>
<text x="307.3" y="182.8">USB4_P</text>
<text x="350.5" y="185.3">USB4_N</text>
<text x="350.5" y="182.8">USB4_P</text>
<text x="156.6" y="191.6">LED1_N</text>
<text x="159.9" y="190.1" transform="rotate(-90 159.9 190.1)">LED1_N</text>
<text x="197.3" y="191.6">LED2_N</text>
<text x="200.5" y="190.1" transform="rotate(-90 200.5 190.1)">LED2_N</text>
<text x="232.4" y="191.6">LED_ACT_K</text>
<text x="238.6" y="193.1" transform="rotate(-90 238.6 193.1)">LED_ACT_K</text>
<text x="176.5" y="201.8">LED1_N</text>
<text x="217.1" y="201.8">LED2_N</text>
<text x="337.7" y="202.4" transform="rotate(-90 337.7 202.4)">SHIELD</text>
</g>
<g font-size="1.3" fill="#939391">
<text x="233.7" y="135.6">C11</text>
<text x="241.3" y="135.6">C12</text>
<text x="233.7" y="138.1">DNP</text>
<text x="241.3" y="138.1">DNP</text>
</g>
<text font-size="1.3" fill="#725600" x="25.4" y="236">File: UI.kicad_sch</text>
<text font-size="1" fill="#006464" x="195.3" y="40.4" transform="rotate(-90 195.3 40.4)">LDO</text>
</svg>
